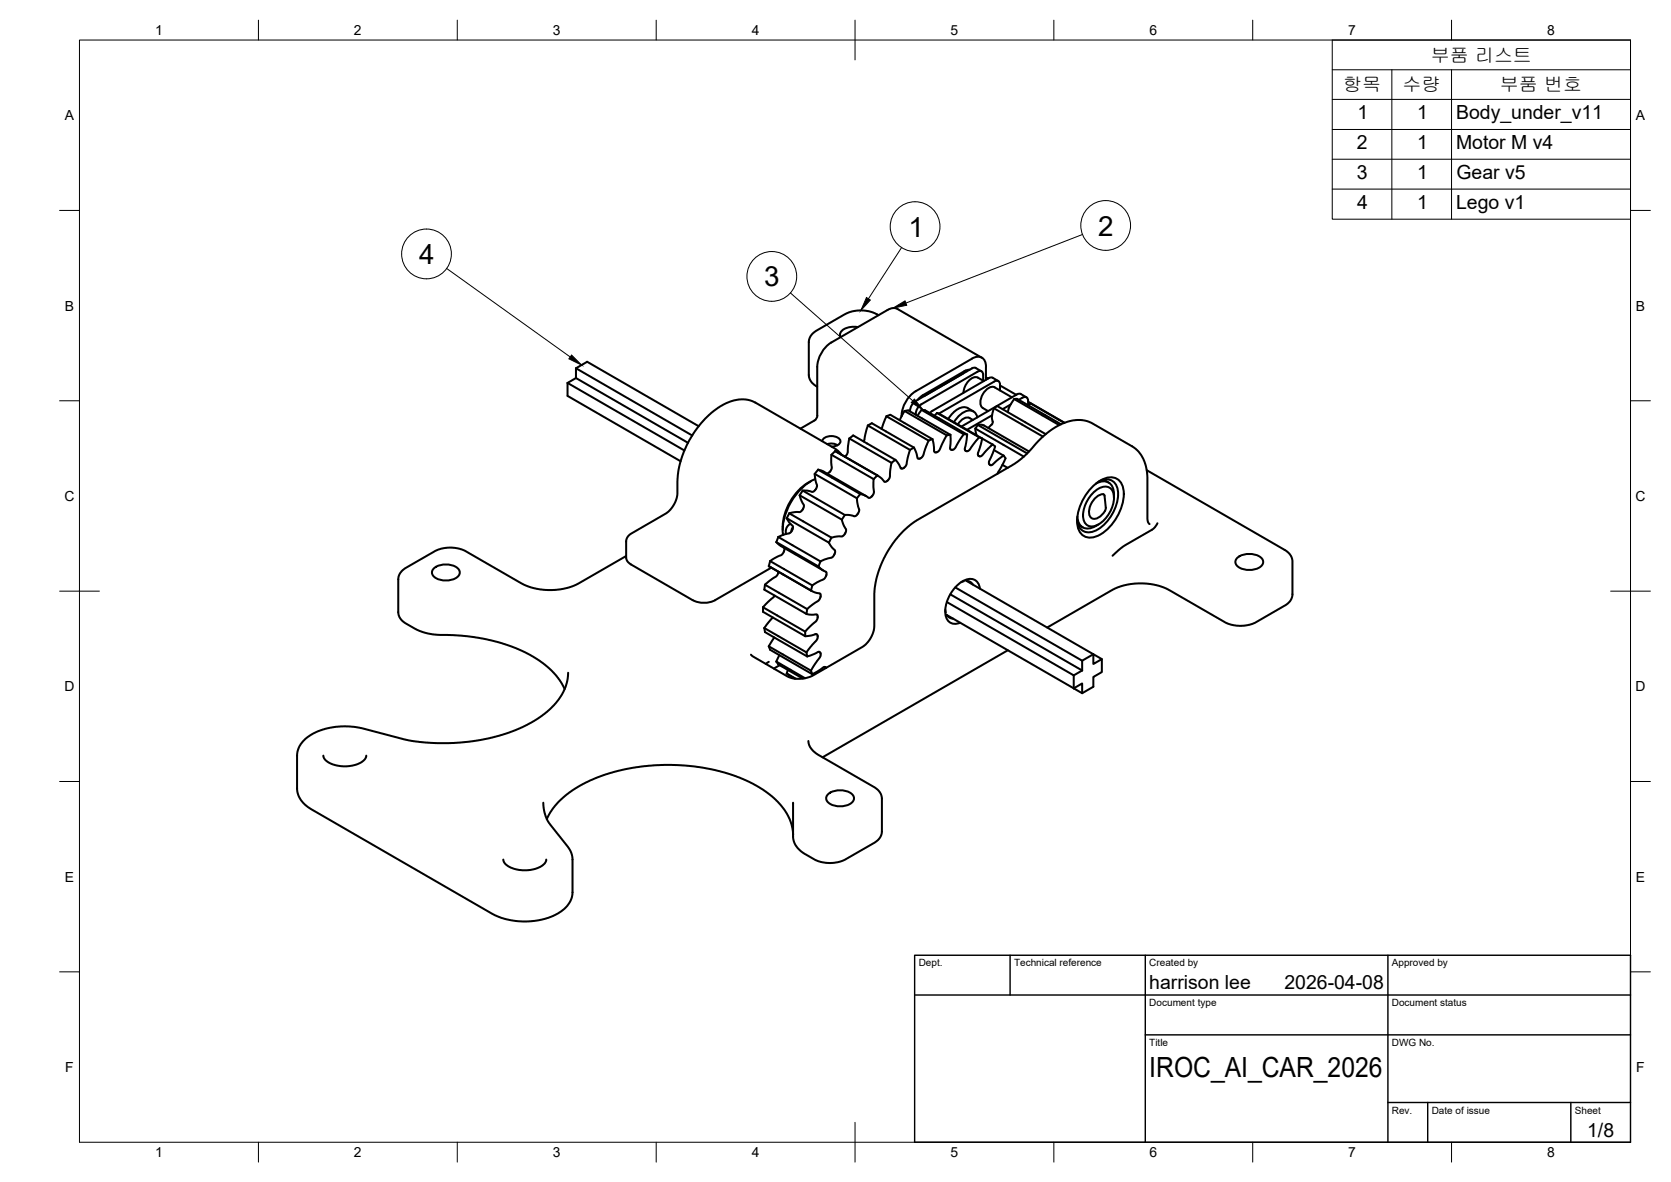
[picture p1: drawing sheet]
<svg xmlns="http://www.w3.org/2000/svg" width="420mm" height="297mm" viewBox="0 0 420 297" stroke-linecap="round" stroke-linejoin="round" font-family="sans-serif">
<!-- layer: Visible -->
<g fill="none" stroke="#000" stroke-width=".51">
<path d="M220.9 79.2l-1.5-.7-2-.5h-1.9l-1.7 .4-1.4 .6-7.1 4.1-1.1 .9-.6 .8-.2 1.1v8.7l.2 .8 .5 .7 1.4 1.1M142.7 96.2v3.3l28.4 16.4M142.7 96.2l29.4 17M144.8 95l-2.1 1.2M144.8 95l28.2 16.3M144.8 92.5v2.5M144.8 92.5l29.3 16.9M144.8 92.5l2.8-1.6 28.1 16.2M209 86.1l14.2-8.2a2.6 2.6 0 0 1 2.5-.3l21.2 12.3M209 86.1a7.8 7.8 0 0 0-3.5 6.1v12.6l-.7 .9-3.5 2M215.7 82.2a4.5 4.5 0 0 0-4.3 1.2l-.2 .9 .2 .4M242.7 93.1l.4 .2"/>
<path d="M243.8 92.9l-1.4 .4-10.2 5.9-1.4 1.2M244.4 92.6l-14.2 8.2-1 1-.4 1.6M244.4 90.2l-14.2 8.1a7.8 7.8 0 0 0-3.5 6.3M244.4 90.1a2.16 2.16 0 0 1 2.5-.2 2.16 2.16 0 0 1 1 2.3M245.4 92.5l1.4 .8M245.4 92.5l-.5-.1-.5 .2M247.2 95.7v-1.5a.86 .86 0 0 0-.4-.9 .86 .86 0 0 0-1 .1l-14.1 8.2-1 1.1-.5 1.5M247.4 95.8l-1.5-.9a2.64 2.64 0 0 0-3 1.7l-.5 1.1-.1 1M247.9 94.8l.6 .3M247.9 92.2v3.2M250 95.9l-13.9 8.1M250 95.9a.86 .86 0 0 1 1-.1 .86 .86 0 0 1 .4 .9v1.4"/>
<path d="M250.1 97.4l4.3 2.5M250.1 97.3a2.98 2.98 0 0 0-3.3 2.4 2.29 2.29 0 0 0 .3 2.8l1.4 .8M251 95.8l-1.4-.9h-.7l-14.4 8.3-.7 .6M251.4 96.9l4.1 2.3M258.1 99.9l-1.4-.9h-.7l-14.3 8.2M205.7 118l-.8 1.1M206.7 110.9a2.7 2.7 0 0 1 4-.9 1.07 1.07 0 0 1 .6 1.2 1.07 1.07 0 0 1-1.1 .8l-1.1 .2M208 111.6l1.4-.1 1.2 .4M208.6 118.6l-.6 .4M209.1 114.3v3.3l-.5 1.1M209.1 114.3l10.6 6.1M210 113.4h.1"/>
<path d="M210 113.4l3.7 2.1M210 113.4l-.9 .9M211.6 114.3l-.8-.9-1.1-.8-19.8-11.4-1.4-.6-1.4-.2h-1.3l-3.2 .9-2.7 1.6-2.6 2.3-2.9 3.7-1.7 3-1.1 2.6-1.1 4.2-.2 5.9-.4 1.2-.6 1.3-1 1.3-.8 .6-9.1 5.3-.7 .8-.3 .8 .1 4.6 .7 1 16 9.3a6.2 6.2 0 0 0 5.6 0M212.4 114.8h.1M212.6 114.6l.5-.9 .5-3.5 10.6 6.1M212.7 114.6l-.2 .1M213.5 115.4l7.2 4.2M213.6 110.2l.9-.8 10.6 6.2 .9 1 .5 1.1 .3 .1 .3-.1M217.1 110.9l1.1-4 10.6 6.2-.9 3.6-.5 .8M218.2 106.9l1-.5 10.6 6.1M222.9 104.6l-1.2 3.2M222.9 104.6l10.6 6.1-1.4 3.8-.8 .7"/>
<path d="M223.9 104.2l10.6 6.2M223.9 104.2l-1 .4M224.2 116.3l-.4 3.6-.6 .8M225.2 115.5l-1 .8M227.4 117.5l-.2 .2M227.4 103.3l-1.2 2.3M227.4 103.3l10.6 6.1M227.5 103.3l.9-.2 10.6 6.2M229.8 112.5l.6 1.4 .3 1.2 .2 .2 .4-.1M229.8 112.5l-1 .5M231.7 103l-1 1.5M231.7 103l10.6 6.1"/>
<path d="M231.7 103l.9 .1 10.6 6.1M234.5 110.4l.4 3.1 .5 .2M234.5 110.4l-1 .3M235.6 103.8l-.6 .7M235.6 103.8l10.6 6.1M235.6 103.8l4.3 2.3M238 109.4l-1.8 3.7-.8 .6M239 109.3l-.1 3.3 .1 .3 .3 .2M239 109.2l-.9 .2M239.9 106.1l9.7 5.6-2.6 2.8-.5 .2-.5-.2-.1-.5 1.1-3.8-.8-.3M242.3 109.1l-2.2 3.5-.4 .4h-.4M242.3 109.1l.9 .1"/>
<path d="M243.2 109.2l-.6 3.5 .1 .5 .2 .2h.4l.5-.3 2.4-3.2M243.3 102.6l1.5 .8M243.3 102.6a3.3 3.3 0 0 0-3.7 1.2l-1.2 1.5M244.6 105.5a2.12 2.12 0 0 0-3.4 .6l-.4 .6M245.2 107.7l.4 1.7M245.2 107.7l12.2 7.1M245.7 104.9a2.08 2.08 0 0 0-3.4-1.3l-1.5 1.3-.9 1.2M245.9 106.8l-.7 .9M246.1 114.6h.1M248.6 107.5l-.1 .1M249.3 106.7l-.8 .8M249.4 104.4l-6.2 3.6"/>
<path d="M249.6 111.7l.6 .5M249.9 102.6l-.4 1.6-.1 1 .2 1-.3 .5M249.9 113.1l2.4 1.4M249.9 102.6l12.3 7.1M250.2 112.2l-1.5 3.7-.1 .5 .3 .4M250.7 102l-.8 .6M250.7 102l12.2 7.1M252.1 116.8l1.3 .8M252.3 114.5l-2.9 2.3h-.5M252.4 114.5l.4 .7M252.8 115.2l-2 3.8M253.4 103.6l.6-1.7 1-1.6 11.3 6.5"/>
<path d="M254.1 101.7l-2 1.1M255.7 100.2l11.1 6.4M255.7 100.2l-.7 .1M256.2 100.5l.9-.6a.86 .86 0 0 1 1-.1 .86 .86 0 0 1 .4 1M258.5 100.8v1l.6-.4 8.5 4.9M258.5 101l9.2 5.2M258.7 113.5l-11.3-6.6-1.5-.1 12.4 7.1M288.3 118.2l35.5 20.5 .8 1 .4 1.2v8.7l-.5 1.2-1.3 1.3-7.6 4.4-2.1 .6-2.6 .1-1.3-.2-1.4-.5-14.4-8.3-1.5-.7-3.9-.8-4 .1-2.4 .5-2.2 .9-16.5 9.5M157.4 139.7l-12.5 7.2-2.3 .9-3.1 .5-3.6-.2-1.9-.3-1.8-.6-15.3-8.8-1.4-.5-1.6-.3-2.6 .2-1.8 .6-7.7 4.5-.9 .7-.5 .8-.3 1.1 .1 8.7 .4 1.2 1.2 1.1 3.1 1.8 2.6 .9 2.6 .3 6 .3 4.2 .5 4.7 1 4.8 1.6 4.2 2.1 3.6 2.5 2.8 2.9 1.6 2.8M195.2 136.2l1.2 1.1 10.6 6.1M195.2 136.2l10.6 6.2 .9 .8 1.1 .5v.8M195.7 134.9l10.6 6.2"/>
<path d="M195.7 135l-.5 1.2M196.8 132.4v.8M197.1 138.6l-.6 .8-2.9 1.6 10.6 6.1M197.2 137.7l-.1 .9M197.8 130.2l.7 1.2 .8 .8v.8l-.8 1-2.8 .9M197.8 130.2l10.6 6.2 .7 1.1 .8 .7 .1 .7-.7 1.1-3 1.1M198.4 129l10.7 6.1M198.5 129l-.7 1.2M198.8 131.6l-.7 .6-.3 .5-.2 .7v.8M199.4 132.5l-.4 1.1M201.1 124.5l.5 1.5 .5 .9-.2 .9M201.1 124.5l10.6 6.1"/>
<path d="M201.8 128.1l-.7 .6h-1.4l-1.3 .3M201.8 123.3l10.6 6.1h.9l1.7 .3 .6-.4M201.8 123.3l-.7 1.2M202 127.8l-.2 .3M203.9 120.9a13.9 13.9 0 0 0-7.1 11.4M205 120.4a14.9 14.9 0 0 0-8.1 14M205.1 122.9l.3-.9-.4-1.3-.1-1.6 10.6 6.1M205.2 122.9l-.9 .7-1.3-.3h-1.2M209.1 135.1l-.7 1.2M211.7 130.6l.3 1.1 .7 1.4-.2 .8M212.4 129.4l-.7 1.2M212.6 133.9l-.8 .9h-1.1l-1.6 .3"/>
<path d="M215.5 125.2l.1 1.5 .4 1.4-.4 1.2M216.3 124.1l-10.6-6.1 1.4 .5 10.7 6.2M216.3 124.1l1.1 .4 1 .6 .8-.3M216.3 124.1l-.8 1.1M219.4 124.6l-.2 .2M219.7 120.4l.1 3.3-.4 .9M219.7 120.4l.9-.9 1 .7 .8 .9 .7-.2M223.3 120.7l-.2 .2M270.9 129.8a2.77 2.77 0 0 0 1.5 2.8 2.77 2.77 0 0 0 3.1-.4M271.1 131.9l1.1 .6M274.8 123.9a3.7 3.7 0 0 1 4.2-1.4 3.7 3.7 0 0 1 .9 4.3 7.6 7.6 0 0 1-5.2 5.5 2.32 2.32 0 0 1-2.4-2.8 8.5 8.5 0 0 1 2.5-5.6zM275 122a5.9 5.9 0 0 1 5.2-2 3.8 3.8 0 0 1 2.4 4.1 12.6 12.6 0 0 1-6.9 10.7 3.3 3.3 0 0 1-4.8-2.8 12.6 12.6 0 0 1 4.1-10z"/>
<path d="M275.6 121.5a2.8 2.8 0 0 1 3.2-.2 2.8 2.8 0 0 1 1.3 2.9v.9M276.2 131.8l-.7 .4M276.3 121a2.99 2.99 0 0 1 4.8 2.3 10.9 10.9 0 0 1-5.9 10.2 2.99 2.99 0 0 1-4.4-3M277.5 120.6l1.2 .7M278 127.6a3.5 3.5 0 0 1-3 2.8 1.68 1.68 0 0 1-1.1-2.3 4.6 4.6 0 0 1 3.5-3.9l.3 .4 .3 3M289.1 131.7l-.4-.4-.2-.9v-10.6l-.2-1.7-.8-2.6-1-1.7-1.7-1.6-10.5-6-1.2-.4-1.4-.3-1.8 .1-1.3 .3-2.8 1.2-2.8 2-1.9 1.7-3.1 3.4-2.9 2.4-24.4 14.1-2.6 1.9-2 1.9-2.9 4.1-1.4 2.6-1 2.6-.6 2.4-.3 2.2-.2 9.9-.9 2.2-1.6 1.8-12.9 7.5-1.4 .5-1.7 .3-1.7-.1-1.3-.4-8.8-5.1-.6-.5M291 131.5l-1.1 1.4-7.4 4.4-2.8 2.4M109.1 142.8a4.9 4.9 0 0 1 6.3 .4 1.72 1.72 0 0 1-1.4 2.4 4.7 4.7 0 0 1-5.2-1.1 1.32 1.32 0 0 1 .3-1.7zM191.8 152.6l10.7 6.1M191.9 152.6v1.2l10.6 6.1M192.2 157.8l10.6 6.1M192.2 157.8l.2 1 10.5 6.2"/>
<path d="M192.3 146.9l10.6 6.2M192.4 146.9l-.2 1.3 10.6 6.1 1.1 .2 1.5-.1 .2 .8M193.3 142.3l10.7 6.2M193.3 142.3l10.6 6.1M193.6 141l-.3 1.3M194 142.6l-14.2 8.2M194.3 155.2l-2.1 2.6M194.8 149.7l-3 2.9M195.7 143.7h.1M195.8 143.7l-.7 1.2-2.8 2M202.5 158.7v1.2M203 153.1l-.2 1.2"/>
<path d="M203.9 148.4l.9 .4 1.4 .3 .1 .7M204.3 147.1l-.4 1.3M205.6 159.8l-.1-.3-.3-.2-1.3 .4-1.4 .2M205.6 155.2l-.4 .9-2.7 2.6M205.6 159.8v.6l-.3 .6-2.5 2.9M206.3 150.1l-.5 .9-2.9 2.1M206.3 141.1l-.5 1.2M206.4 149.8l-.1 .3M207.8 144.5l-.7 1-2.9 1.6M237.7 153.2l.1 .7M237.9 154.5l32.1 18.5M238.1 151.3l31.9 18.4"/>
<path d="M238.1 154.5l.8 .8 .8 .2M239 149.4l33.1 19.1M240.2 147.6l31.9 18.4M242.4 146.1l-.7 .2M242.9 145.9l32 18.5v2.5l2.2-1.3-2.2-1.2-2.8 1.6M243 146l.8 .1 .8 .8M246.4 147.9a2.5 2.5 0 0 0-3.8-2.1 9 9 0 0 0-4.8 9.2 2.42 2.42 0 0 0 3.7 1.5M311.1 140.2a4.9 4.9 0 0 1 6.3 .4 1.72 1.72 0 0 1-1.4 2.3 4.7 4.7 0 0 1-5.2-1 1.32 1.32 0 0 1 .3-1.7zM142.9 169.1l-.3 2-.9 2.7-1.3 2.1-1.9 2.1-2.2 1.8-2.5 1.6-3.1 1.6-4.5 1.7-3.5 .9-4.7 .8-3.9 .3h-5.6l-5.6-.6-12.9-3.3-2.3-.3-3.1 .1-3.4 .7-2.9 1.3-1.5 1.1-.9 .9-.7 1.1-.4 1.2-.1 9.9 .9 2.1 1.5 1.7 46.7 27.1 2.1 .9 2.3 .6 2.3 .3h2.8l2.1-.2 2.4-.6 2.6-1.2 1.5-1.1 1.4-1.7 .5-1.3 .2-1v-8.6l-.3-1.4-.9-1.6-5.2-6.6-.8-2.3-.2-2.2M193.3 162.4l10.6 6.1M193.3 166.3l-.7 .5M193.3 162.4l.3 .9"/>
<path d="M193.6 163.3l10.6 6.1M194.7 160.2l-1.4 2.2M195.2 166.3l7.2 4.1M195.2 166.3l.5 .7 6.2 3.5M196 164.6l-.8 1.7M196 167.2l-1.4 .8M197.8 169.2l2.3 1.4M197.8 169.2l2 1.3M198.1 168.4l-.3 .8M202.8 163.9l.2 1.1M203.9 168.5l.4 .9M206.3 164.3l-.2 1-2.2 3.2"/>
<path d="M206.4 164.3l-.3-.4-.3-.1-2.9 1.2M207.7 167.8l-.2-.2-.4 .1-2.9 1.7M253.4 163.4l-46.6 26.9M270 173l2.1-1.2v2.4M270 169.7v3.3M272.1 168.5l-2.1 1.2M272.1 166v2.5M277.1 165.6v3.3l-2.2 1.2v2.5l-2.8 1.6-2.1-1.2M81.3 189.9l.4 1 1.1 .8 1.4 .6 2.1 .3 2.3-.2 1.7-.6 1.3-.8 .5-1.1M203.3 186.2l.2 1 .4 .8 1.6 1.5 14.6 8.5 1 .9 .5 .9 .1 .8v8.5l-.1 .7-.6 1.1-1 .8-8.2 4.6-2.9 .6-2.3-.2-1.1-.4-4-2.3-1.1-1.1-.7-1.2-.3-1.3v-8.7M208.3 199.6a4.9 4.9 0 0 1 6.2 .4 1.72 1.72 0 0 1-1.4 2.3 4.7 4.7 0 0 1-5.2-1 1.32 1.32 0 0 1 .4-1.7zM126.6 216l.4 1 .9 .8 1.4 .6 2.1 .3 2-.1 2.1-.6 1.5-1 .4-1"/>
<path d="M137.5 205.8l1.6-2.8 1.3-1.4 1.8-1.7 3.9-2.6 4.1-1.9 5.4-1.7 5.4-1 6-.5 5.4 .2 6.6 .9 4.5 1.2 5 2 3.5 2.1 3.1 2.4 2.4 2.9 1 1.8 .6 1.6 .3 2.5"/>
</g>
<!-- layer: BORDER -->
<g fill="none" stroke="#000" stroke-width=".25">
<path d="M20 10.1h390v276.9h-390zM65 5.1v5M115 5.1v5M165 5.1v5M215 5.1v10M265 5.1v5M315 5.1v5M365 5.1v5M15 52.9h5M410 52.9h5M15 100.7h5M410 100.7h5"/>
<path d="M15 148.6h10M405 148.6h10M15 196.4h5M410 196.4h5M15 244.2h5M410 244.2h5M65 287v5M115 287v5M165 287v5M215 282.1v9.9M265 287v5M315 287v5"/>
<path d="M365 287v5"/>
</g>
<!-- layer: TITLEBLOCK -->
<path d="M230 240.1h180v46.9h-180zM230 250h180M254 240.1v9.9M288 240.1v46.9M349 240.1v46.9M288 260.1h122M349 277.1h61M359 277.1v9.9M395 277.1v9.9" fill="none" stroke="#000" stroke-width=".36"/>
<!-- layer: Parts Lists -->
<path d="M335 10.1h75v45h-75zM335 17.5h75M350 17.5v37.6M365 17.5v37.6M335 25h75M335 32.5h75M335 40h75M335 47.5h75" fill="none" stroke="#000" stroke-width=".25"/>
<!-- layer: Balloons -->
<g fill="none" stroke="#000" stroke-width=".25">
<circle cx="230.1" cy="57" r="6.3"/>
<circle cx="278" cy="56.7" r="6.3"/>
<circle cx="107.2" cy="63.8" r="6.3"/>
<circle cx="194.1" cy="69.5" r="6.3"/>
</g>
<!-- layer: 0 -->
<path d="M217.9 74.8l.9 .6-2.3 2.6zM224.5 77.4l3.1-1.8 .4 1.1zM143.7 89.2l2.5 2.5-3.2-1.5zM229.9 100.3l2.3 2.7-3.1-1.8z" fill="#000" stroke="#000" stroke-width=".25"/>
<path d="M272.2 58.9l-44.4 17.3M112.3 67.5l31.1 22.2M198.8 73.6l30.7 27.1M226.7 62.2l-8.3 12.9" fill="none" stroke="#000" stroke-width=".25"/>
<g font-size="7">
<text x="228.4" y="59.5">1</text>
<text x="276.1" y="59.2">2</text>
<text x="105.4" y="66.3">4</text>
<text x="192.1" y="72">3</text>
<text x="289" y="270.6">IROC_AI_CAR_2026</text>
</g>
<g font-size="4.9">
<text x="341.3" y="29.9">1</text>
<text x="356.3" y="29.9">1</text>
<text x="366.1" y="30">Body_under_v11</text>
<text x="341.2" y="37.5">2</text>
<text x="356.3" y="37.5">1</text>
<text x="366.1" y="37.5">Motor M v4</text>
<text x="341.1" y="44.9">3</text>
<text x="356.3" y="44.9">1</text>
<text x="366.2" y="45.1">Gear v5</text>
<text x="341.2" y="52.4">4</text>
<text x="356.3" y="52.4">1</text>
<text x="366.1" y="52.5">Lego v1</text>
<text x="289" y="248.5">harrison lee</text>
<text x="323" y="248.5">2026-04-08</text>
<text x="399.1" y="285.7">1/8</text>
</g>
<g font-size="4.8">
<text x="359.7" y="15.5">부품 리스트</text>
<text x="337.7" y="23">항목</text>
<text x="352.7" y="23">수량</text>
<text x="377.1" y="23">부품 번호</text>
</g>
<g font-size="3.5">
<text x="39" y="8.8">1</text>
<text x="89" y="8.8">2</text>
<text x="139" y="8.8">3</text>
<text x="189" y="8.8">4</text>
<text x="239" y="8.8">5</text>
<text x="289" y="8.8">6</text>
<text x="339" y="8.8">7</text>
<text x="389" y="8.8">8</text>
<text x="16.3" y="30.2">A</text>
<text x="411.3" y="30.2">A</text>
<text x="16.3" y="78">B</text>
<text x="411.3" y="78">B</text>
<text x="16.2" y="125.9">C</text>
<text x="411.2" y="125.9">C</text>
<text x="16.2" y="173.7">D</text>
<text x="411.2" y="173.7">D</text>
<text x="16.3" y="221.6">E</text>
<text x="411.3" y="221.6">E</text>
<text x="16.4" y="269.4">F</text>
<text x="411.4" y="269.4">F</text>
<text x="39" y="290.8">1</text>
<text x="89" y="290.8">2</text>
<text x="139" y="290.8">3</text>
<text x="189" y="290.8">4</text>
<text x="239" y="290.8">5</text>
<text x="289" y="290.8">6</text>
<text x="339" y="290.8">7</text>
<text x="389" y="290.8">8</text>
</g>
<g font-size="2.5">
<text x="231" y="242.9">Dept.</text>
<text x="255" y="242.9">Technical reference</text>
<text x="289" y="242.9">Created by</text>
<text x="350" y="242.9">Approved by</text>
<text x="289" y="252.8">Document type</text>
<text x="350" y="252.8">Document status</text>
<text x="289" y="262.9">Title</text>
<text x="350" y="262.9">DWG No.</text>
<text x="350" y="279.9">Rev.</text>
<text x="360" y="279.9">Date of issue</text>
<text x="396" y="279.9">Sheet</text>
</g>
</svg>
